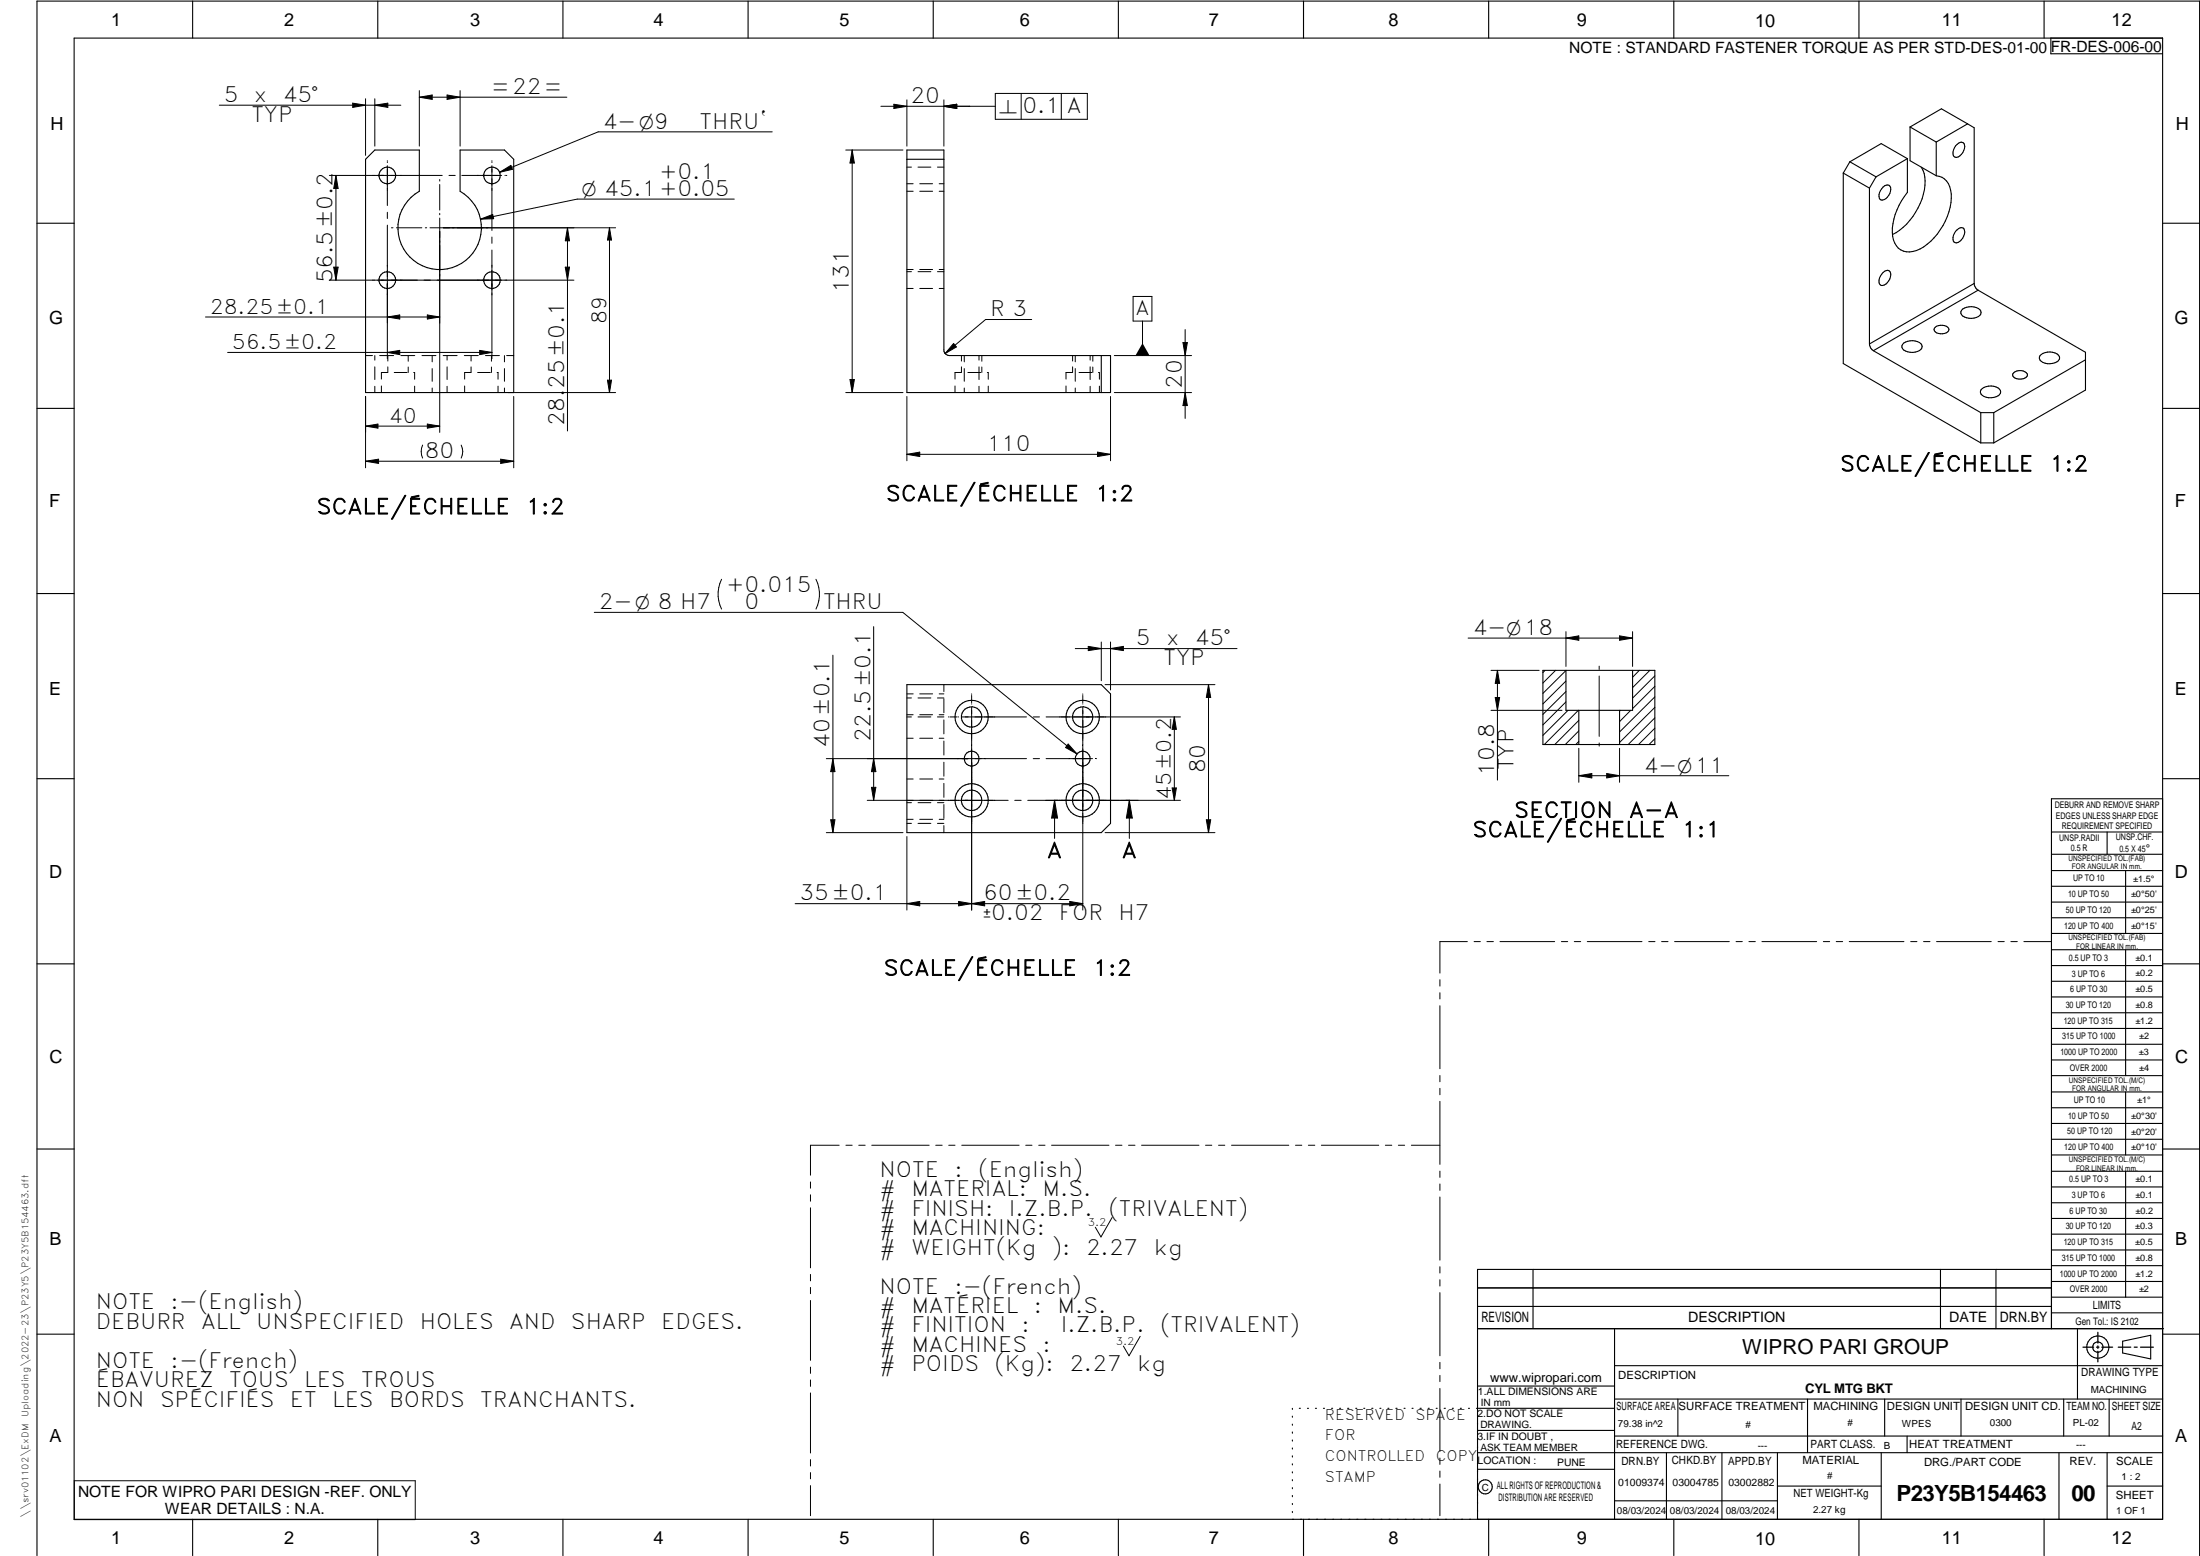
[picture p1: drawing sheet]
<svg xmlns="http://www.w3.org/2000/svg" width="594mm" height="420mm" viewBox="0 0 594 420" stroke-linecap="round" stroke-linejoin="round" font-family="sans-serif">
<g fill="none" stroke="#000" stroke-width=".3">
<path d="M20 10.3h564v400h-564zM52 .3v10M102 .3v10M152 .3v10M202 .3v10M252 .3v10M302 .3v10M352 .3v10M402 .3v10M452 .3v10M502 .3v10M552 .3v10"/>
<path d="M553.8 10.3v4.2h30.2M515.8 34.3l7.1 4.1M515.8 34.3v9.1l7.1 4.1M522.9 38.4v9.1M528.5 39a1.15 1.15 0 0 1 1.6-.5 1.15 1.15 0 0 1 .4 1.6l-.5 1.1a1.74 1.74 0 0 1-2.3 1.1 2.56 2.56 0 0 1 .8-3.3zM531.3 33.4l-7.1-4-8.4 4.9M531.3 33.4l-8.4 5M531.3 33.4l1.8 1.1v42M98.7 43l2.5-2.5h12v11.1a11.3 11.3 0 0 0-3.1 17.1 11.3 11.3 0 0 0 17.3 0 11.3 11.3 0 0 0-3.2-17.1v-11.1h12l2.5 2.5v63h-40zM244.9 40.5h10v54a1.46 1.46 0 0 0 1.5 1.5h43.5v10h-55zM244.9 43h10M497.7 46.7v51.5l37.2 21.4"/>
<path d="M497.7 46.7l7.1 4.1M499.5 43.7l-1.8 3M499.5 43.7l7.1 4.1M504.8 50.8v42.1M506.6 47.8l-1.8 3M508.5 50.5a1.15 1.15 0 0 1 1.6-.5 1.15 1.15 0 0 1 .4 1.6l-.5 1.1a1.82 1.82 0 0 1-2.3 1.1 2.62 2.62 0 0 1 .8-3.3zM515.1 42.8v9.1a15.8 15.8 0 0 0-3.8 12.9 4.4 4.4 0 0 0 6.2 2.8 16.8 16.8 0 0 0 9.3-12.9 6.3 6.3 0 0 0-2.4-6.8l-1.5-.4M515.1 42.8l-7.1-4-8.5 4.9M515.1 42.8l-8.5 5M518.8 45.2a10.1 10.1 0 0 1 .2 8.5 17.6 17.6 0 0 1-8 9.6M10 60.3h10M508.5 73.6a1.15 1.15 0 0 1 1.6-.5 1.15 1.15 0 0 1 .4 1.6l-.5 1.1a1.74 1.74 0 0 1-2.3 1.1 2.56 2.56 0 0 1 .8-3.3z"/>
<path d="M528.5 62.1a1.15 1.15 0 0 1 1.6-.5 1.15 1.15 0 0 1 .4 1.6l-.5 1.1a1.74 1.74 0 0 1-2.3 1.1 2.56 2.56 0 0 1 .8-3.3zM533.1 76.5l-28.3 16.4M533.1 76.5l.4 1.3 .7 .6M534.2 78.4l29 16.7v10.2l-24.8 14.3M534.2 78.4l-28.3 16.3M584 60.3h10M297.4 96v10M504.8 92.9l.4 1.2 .7 .6M505.9 94.7l29 16.7M514.1 92.6a3.8 3.8 0 0 1 4.9 .6 1.64 1.64 0 0 1-1.9 1.9h-1.3a1.92 1.92 0 0 1-2.2-1.7zM522.6 88.3a2.77 2.77 0 0 1 3.6 .3 1.35 1.35 0 0 1-1.7 1.5h-.5a1.35 1.35 0 0 1-1.7-1.5zM530 83.4a3.8 3.8 0 0 1 4.9 .6 1.64 1.64 0 0 1-1.8 1.9h-1.4a1.92 1.92 0 0 1-2.2-1.7z"/>
<path d="M551.2 95.7a3.7 3.7 0 0 1 4.9 .5 1.64 1.64 0 0 1-1.8 1.9 3.1 3.1 0 0 1-3.6-1.3l.2-.7zM563.2 97.2l-24.8 14.2M10 110.3h10M534.9 119.6h3.5M534.9 111.4v8.2M534.9 111.4h3.5M535 105.2a3.6 3.6 0 0 1 5.2 .2 1.64 1.64 0 0 1-1.8 1.9 3.1 3.1 0 0 1-3.6-1.3zM538.4 111.4v8.2M543.8 100.6a2.47 2.47 0 0 1 3.7 .6 2.39 2.39 0 0 1-3.7 .7 .73 .73 0 0 1 0-1.3zM584 110.3h10M10 160.3h10M584 160.3h10"/>
<path d="M244.9 184.9h52.5l2.5 2.5v34.9l-2.5 2.5h-52.5zM416.6 181h30.3v20h-30.3zM422.9 181v10.8h18v-10.8M426.3 191.8v9.2M437.3 191.8v9.2M10 210.3h10M584 215.7h-30v143.1M584 210.3h10M554 224.7h30M554 230.7h30M554 235.1h30M554 239.3h30"/>
<path d="M569 224.7v6M574 235.1v17M554 243.6h30M554 247.8h30M554 252.1h30M554 256.5h30M574 256.5v33.9M10 260.3h10M554 260.7h30M554 265h30M554 269.2h30M554 273.5h30"/>
<path d="M554 277.7h30M584 260.3h10M554 282h30M554 286.2h30M554 290.4h30M554 294.9h30M554 299.1h30M574 294.9v17M10 310.3h10M554 303.4h30M554 307.6h30M554 311.9h30"/>
<path d="M554 316.3h30M574 316.3v34M584 310.3h10M554 320.5h30M554 324.8h30M554 329h30M554 333.2h30M554 337.5h30M399 358.8h185.2M399 352.8h155M399 347.8h155M414 342.8v16"/>
<path d="M436 358.8v51.5M524 342.8v16M539 342.8v16M554 341.8h30M554 346h30M554 350.3h30M554 354.5h30M554 342.8h-155v67.5M561 358.8v19M10 360.3h10M399 374.3h37M436 377.8h148"/>
<path d="M453.1 377.8v10M488.1 377.8v14.5M508.9 377.8v10M529.5 377.8v10M557.3 377.8v10M569.5 377.8v10M573.2 362.2l7.6-1.6v6.3l-7.6-1.6zM584 368.8h-148M584 360.3h10M349 380.3v.3M349 382.4v.3M349 384.6v.3"/>
<path d="M349 386.7v.3M349 388.8v.3M349 391v.3M349 393.1v.3M349 395.3v.3M349 397.4v.3M349 399.5v.3M350.9 380.3h.2M353.1 380.3h.2M355.2 380.3h.3M357.4 380.3h.3M359.6 380.3h.3"/>
<path d="M361.7 380.3h.3M363.9 380.3h.3M366.1 380.3h.3M368.3 380.3h.2M370.4 380.3h.3M372.6 380.3h.3M374.8 380.3h.3M376.9 380.3h.4M379.1 380.3h.3M381.3 380.3h.3M383.4 380.3h.4M385.6 380.3h.3"/>
<path d="M387.8 380.3h.3M390 380.3h.3M392.2 380.3h.3M394.3 380.3h.3M396.5 380.3h.3M398.7 380.3h37.3M399 396.7h37M399 392.3h185M399 386.2h37M436 387.8h148M450 392.3v18M465 392.3v18"/>
<path d="M480 392.3v18M508 392.3v18M515 387.8v4.5M556 392.3v18M569 392.3v18M52 410.3v9.7M102 410.3v9.7M152 410.3v9.7M202 410.3v9.7M252 410.3v9.7M302 410.3v9.7M349 401.7v.3"/>
<path d="M349 403.8v.4M349 406v.3M349 408.1v.3M352 410.3v9.7M402 410.3v9.7M436 405.3h44M452 410.3v9.7M480 401.3h28M502 410.3v9.7M552 410.3v9.7M569 401.3h15M10 420v-419.7h584v419.7"/>
<circle cx="104.6" cy="47.4" r="2.25"/>
<circle cx="132.8" cy="47.4" r="2.23"/>
<circle cx="104.6" cy="75.6" r="2.26"/>
<circle cx="132.9" cy="75.6" r="2.25"/>
<circle cx="262.4" cy="193.6" r="4.5"/>
<circle cx="262.4" cy="193.6" r="2.76"/>
<circle cx="292.4" cy="193.6" r="2.75"/>
<circle cx="292.4" cy="193.6" r="4.5"/>
<circle cx="262.4" cy="216.1" r="4.5"/>
<circle cx="262.4" cy="204.9" r="2"/>
<circle cx="262.4" cy="216.1" r="2.76"/>
<circle cx="292.4" cy="216.1" r="4.5"/>
<circle cx="292.4" cy="204.9" r="2"/>
<circle cx="292.4" cy="216.1" r="2.76"/>
<circle cx="566.5" cy="363.7" r="1.39"/>
<circle cx="566.5" cy="363.8" r="3"/>
<circle cx="401.1" cy="401.5" r="1.9"/>
</g>
<g fill="none" stroke="#000" stroke-width=".27">
<path d="M59.2 28.4h49M95.2 27.9l3.5 .5-3.5 .6zM98.7 26.7v15.3M101.2 26.7v12.8M101.2 28.4l3.5-.5v1.1zM113.2 24.5v15M113.2 26.2h39.9M113.2 26.2l3.5-.5v1.1zM120.7 25.7l3.5 .5-3.5 .6zM124.2 24.5v15M208.5 35.6h-47l-26.6 10.9M237.9 28.7h30.9"/>
<path d="M241.4 28.2l3.5 .5-3.5 .6zM244.9 27v12.5M254.9 28.7l3.5-.5v1.1zM254.9 27v12.5M268.8 25.2h24.8v7h-24.8zM275.8 25.2v7M286.6 25.2v7M90.7 47.4v28.2M90.7 47.4l.6 3.5h-1.2zM104.6 43.4v.2M104.6 43.8v.1M104.6 44.7v10.8"/>
<path d="M104.6 57.3v1.7M118.7 48.5v.4M118.7 49.8v6.9M118.7 57.6v.4M118.7 58.9v57.9M119.4 47.4h-30.5M121.2 47.4h1.7M124.7 47.4h10.8M129.7 59.2l3.3-1.3 .3 1.2zM132.8 43.4v.2M132.8 43.8v.1M132.8 44.7v17.5"/>
<path d="M134.9 46.5l3.1-1.8 .4 1zM136.3 47.4h.2M136.7 47.4h.2M198.3 53.8h-42.4l-26.2 5.4M228.4 40.5h15.4M230.1 40.5l.6 3.5h-1.2zM230.1 40.5v65.5M244.9 45.1h1.2M244.9 49.6h1.7M244.9 51.6h1.7M247.9 45.1h3.5M248.4 49.6h3.4"/>
<path d="M248.4 51.6h3.4M253.1 45.1h1.8M253.6 49.6h1.3M253.6 51.6h1.3M88.9 75.6h66.1M90.1 72.1h1.2l-.6 3.5zM104.6 60.8v36.1M105.7 61.5h.4M107.1 61.5h6.8M114.8 61.5h.4M116.1 61.5h50.1M132.8 64v1.7"/>
<path d="M132.8 67.5v29.4M152.6 72.1h1.2l-.6 3.5zM153.2 61.5l.6 3.5h-1.2zM153.2 61.5v54.9M164.6 61.5v44.5M164.6 61.5l.5 3.3h-1.1zM244.9 73.4h1.2M244.9 72.8h1.7M244.9 77.9h1.7M247.9 73.4h3.5M248.4 72.8h3.4M248.4 77.9h3.4"/>
<path d="M253.1 73.4h1.8M253.6 72.8h1.3M253.6 77.9h1.3M55.5 85.6h63.2M61.5 95.2h71.3M98.7 96h1.9M101.2 96v1.2M101.2 99.1v3.4M102.5 96h3.8M104.6 95.2l3.3-.6v1.2zM104.6 85.6l3.3-.6v1.1zM104.7 99.1v1.5h-1.7v1.8"/>
<path d="M104.7 96v1.5M108.2 96h3.8M110.2 96v1.5M110.2 99.1v1.5M114 96h3.7M115.4 85l3.3 .6-3.3 .5zM116.7 96v1.7M116.7 99.5v3.5M119.7 96h3.7M120.7 96v1.2M120.7 99.1v3.4M125.4 96h3.8"/>
<path d="M127.2 99.1v1.5h-1.7v1.8M127.2 96v1.5M129.5 94.6l3.3 .6-3.3 .6zM131.1 96h3.8M132.7 96v1.5M132.7 99.1v1.5M136.2 96v1.7M136.2 99.5v3.5M136.8 96h1.9M257.5 92.8l.8 .9-3.1 1.8zM259.6 96v1.5M259.6 99.1v1.5"/>
<path d="M260.4 96v1.7M260.4 99.5v3.5M264.4 96v1.2M264.4 99.1v3.4M265.1 96v1.5M265.1 99.1v1.5M278.6 86.3h-12.5l-10.9 9.2M289.6 99.1v1.5h-1.7v1.8M289.6 96v1.5M290.4 96v1.7M290.4 99.5v3.5M294.4 96v1.2"/>
<path d="M294.4 99.1v3.4M295.1 96v1.5M295.1 99.1v1.5M300.9 96h20.9M306 80.1h5.1v6.6h-5.1zM308.5 86.7v9.3M319.4 92.5h1.2l-.6 3.5zM320 89v24M98.7 107v19.3M98.7 115.1l3.4-.6v1.1zM98.7 115.1h20M101.2 104.3v1.7"/>
<path d="M103 104.2v1.8M106.5 100.6h3.4M111.7 100.6h.3v1.8M112 104.3v1.7M115.4 114.5l3.3 .6-3.3 .5zM116.7 104.8v1.2M120.7 104.3v1.7M125.5 104.2v1.8M129 100.6h3.4M134.2 100.6h.3v1.8M134.5 104.3v1.7M136.2 104.8v1.2"/>
<path d="M137.2 106h29M138.7 107.1v19.2M164 102.7h1.1l-.5 3.3zM228.4 106h15.4M229.5 102.5h1.2l-.6 3.5zM244.9 107.1v17.3M257.9 104.2v1.8M259.6 100.6h-1.7v1.8M260.4 104.8v1.2M261.4 100.6h3.4M264.4 104.3v1.7M266.6 100.6h.3v1.8"/>
<path d="M266.9 104.3v1.7M287.9 104.2v1.8M290.4 104.8v1.2M291.4 100.6h3.4M294.4 104.3v1.7M296.6 100.6h.3v1.8M296.9 104.3v1.7M299.9 107.1v17.3M300.9 106h20.9M320 106l.6 3.5h-1.2zM98.7 124.5l3.5-.5v1.1zM98.7 124.5h40"/>
<path d="M114.1 120.2a4.2 4.2 0 0 0 0 3.5M124.5 120.2a3.9 3.9 0 0 1 0 3.5M135.2 124l3.5 .5-3.5 .6zM244.9 122.7l3.5-.6v1.2zM244.9 122.7h55M296.4 122.1l3.5 .6-3.5 .6zM194.9 156.4a9 9 0 0 0 0 8.1M220.3 156.4a9 9 0 0 1 0 8.1M160.5 165.4h83.3l47 38.2M224.9 176.9v47.9M235.9 169.2v46.9M290.4 175.1h43.6"/>
<path d="M293.9 174.5l3.5 .6-3.5 .6zM297.4 173.4v10.4M299.9 175.1l3.5-.6v1.2zM299.9 173.4v12.9M396.4 172.3h44.5M422.9 172.3l3.4-.6v1.2zM422.9 170.6v9.4M431.8 179.9v.9M437.3 171.7l3.6 .6-3.6 .6zM440.9 170.6v9.4M244.9 193.6h1.2M244.9 188.5h1.2"/>
<path d="M244.9 199.3h1.7M244.9 187.4h1.7M244.9 193h1.7M247.9 193.6h3.5M247.9 188.5h3.5M248.4 199.3h3.4M248.4 187.4h3.4M248.4 193h3.4M253.1 193.6h1.8M253.1 188.5h1.8M253.6 199.3h1.3M253.6 187.4h1.3"/>
<path d="M253.6 193h1.3M254.9 184.9v1.8M254.9 188.7v3.7M254.9 194.4v3.8M256.1 193.6h.1M256.5 193.6h2M258.8 193.6h.1M259.8 193.6h17.4M262.4 187.4v.1M262.4 187.8v1.9M262.4 190v.1M262.4 191v54.7"/>
<path d="M279 193.6h1.7M282.5 193.6h36.3M292.4 187.4v.1M292.4 187.8v1.9M292.4 190v.1M292.4 191v54.7M298.4 184.9h29.7M317.1 193.6l.6 3.3h-1.2zM317.1 193.6v22.5M326.3 184.9l.6 3.4h-1.2zM326.3 184.9v39.9M402.6 181h13"/>
<path d="M402.6 191.8h19.2M403.8 188.3h1.2l-.6 3.5zM404.4 181l.6 3.5h-1.2zM404.4 181v29.7M417.2 181l-.6 .6M420.1 181l-3.5 3.4M422.9 186.7l-6.3 6.2M422.9 189.5l-6.3 6.2M422.9 181.1l-6.3 6.1M422.9 183.9l-6.3 6.2M423.4 191.8l-6.8 6.8M426.2 191.8l-9.2 9.2"/>
<path d="M426.3 194.5l-6.4 6.5M426.3 197.4l-3.6 3.6M431.8 182.5v16.3M437.6 191.8l-.3 .2M440.3 191.8l-3 3.1M442.7 181l-1.8 1.9M445.5 181l-4.6 4.7M446.9 196.6l-4.4 4.4M446.9 182.5l-6 6M446.9 185.3l-6 6M446.9 193.8l-7.2 7.2M446.9 188.2l-9.6 9.5"/>
<path d="M446.9 191l-9.6 9.5M446.9 199.5l-1.6 1.5M224.9 204.9l.6 3.5h-1.2zM235.3 212.6h1.2l-.6 3.5zM235.9 204.9l.6 3.5h-1.2zM244.9 216.7h1.2M244.9 210.4h1.7M247.9 216.7h3.5M248.4 210.4h3.4M253.1 216.7h1.8M253.6 210.4h1.3M254.9 200.1v3.8"/>
<path d="M254.9 205.8v3.8M254.9 211.5v3.8M254.9 217.3v3.7M272.2 216.1h-38M274 216.1h1.8M277.2 204.9h-54.1M277.5 216.1h41.3M279 204.9h1.7M282.5 204.9h12.5M284.8 216.1l.8 4.8h-1.6zM284.8 216.1v10.3M288.5 200.9l2.3 2.7-3.1-1.8z"/>
<path d="M296 204.9h.1M305 216.1v10.3M305 216.1l.8 4.8h-1.6zM316.5 212.8h1.2l-.6 3.3zM426.3 200.2l-.8 .8M426.3 202.1v9.1M426.3 209.5h40.5M426.3 209.5l3.5-.6v1.2zM431.8 200.6v.9M433.9 208.9l3.4 .6-3.4 .6zM437.3 202.1v9.1M223.1 224.8h20.7"/>
<path d="M224.3 221.4h1.2l-.6 3.4zM244.9 222.3h1.2M244.9 221.2h1.7M244.9 225.9v19.8M247.9 222.3h3.5M248.4 221.2h3.4M253.1 222.3h1.8M253.6 221.2h1.3M254.9 222.9v1.9M298.4 224.8h29.7M325.7 221.4h1.2l-.6 3.4zM214.7 244h77.7"/>
<path d="M244.9 244l3.5-.6v1.2zM258.9 243.4v1.2l7-1.2v1.2zM288.9 243.4l3.5 .6-3.5 .6zM396.2 254.3h-7.4v8.5M398.1 254.3h1.6M401.5 254.3h1.8M405 254.3h14.8M421.6 254.3h1.7M425.1 254.3h1.7M428.6 254.3h14.8M445.2 254.3h1.7M448.7 254.3h1.7"/>
<path d="M452.2 254.3h14.8M468.8 254.3h1.7M472.3 254.3h1.7M475.8 254.3h14.8M492.4 254.3h1.7M495.8 254.3h1.8M499.4 254.3h14.7M516 254.3h1.6M519.4 254.3h1.8M522.9 254.3h14.8M539.5 254.3h1.7M543 254.3h1.7"/>
<path d="M546.5 254.3h7.4M388.8 264.5v1.8M388.8 268.1v1.6M388.8 271.6v17M388.8 290.4v1.7M388.8 293.9v1.7M388.8 297.4v17M218.9 319.2v1.6M226.6 309.2h-7.7v8.1M228.4 309.2h1.7M231.9 309.2h1.7M235.4 309.2h15.5"/>
<path d="M252.7 309.2h1.7M256.2 309.2h1.7M259.7 309.2h15.5M277 309.2h1.7M280.5 309.2h1.7M284 309.2h15.5M301.2 309.2h1.8M304.8 309.2h1.7M308.3 309.2h15.5M325.5 309.2h1.7M329.1 309.2h1.6M332.6 309.2h15.4"/>
<path d="M349.8 309.2h1.7M353.3 309.2h1.7M356.8 309.2h15.5M374.1 309.2h1.7M377.6 309.2h1.7M381.1 309.2h7.7M388.8 316.2v1.7M388.8 319.7v1.7M218.9 322.6v1.8M218.9 326.1v16.2M300.3 328.8l-3 5.2-1.5-2.6M388.8 323.2v17.1"/>
<path d="M218.9 344.1v1.8M218.9 347.6v1.7M218.9 351.2v16.1M388.8 342.1v1.6M388.8 345.6v1.7M388.8 349v17.1M218.9 369.1v1.7M218.9 372.6v1.8M218.9 376.1v16.2M307.9 360.8l-3 5.3-1.5-2.6M388.8 367.9v1.7M388.8 371.4v1.7"/>
<path d="M388.8 374.9v17M20.1 399.8h92v10.5h-92zM218.9 394.1v1.8M218.9 397.6v1.7M388.8 393.7v1.7M388.8 397.2v1.7M218.9 401.2v8.1M388.8 400.7v8.6"/>
</g>
<path d="M566.5 359.7v3M562.5 363.8h2.9M566.1 363.8h.7M566.5 363.4v.7M566.5 364.9v2.8M567.6 363.8h2.9M572 363.8h3.4M576.3 363.8h.8M578 363.8h3.5" fill="none" stroke="#000" stroke-width=".34"/>
<g fill="#000">
<path d="M95.2 27.9l3.5 .5-3.5 .6zM101.2 28.4l3.5-.5v1.1zM113.2 26.2l3.5-.5v1.1zM120.7 25.7l3.5 .5-3.5 .6zM241.4 28.2l3.5 .5-3.5 .6zM254.9 28.7l3.5-.5v1.1zM90.7 47.4l.6 3.5h-1.2zM129.7 59.2l3.3-1.3 .3 1.2zM134.9 46.5l3.1-1.8 .4 1zM230.1 40.5l.6 3.5h-1.2zM90.1 72.1h1.2l-.6 3.5zM153.2 61.5l.6 3.5h-1.2z"/>
<path d="M152.6 72.1h1.2l-.6 3.5zM164.6 61.5l.5 3.3h-1.1zM104.6 95.2l3.3-.6v1.2zM104.6 85.6l3.3-.6v1.1zM115.4 85l3.3 .6-3.3 .5zM129.5 94.6l3.3 .6-3.3 .6zM257.5 92.8l.8 .9-3.1 1.8zM308.5 92.7l1.9 3.3h-3.8zM319.4 92.5h1.2l-.6 3.5zM98.7 115.1l3.4-.6v1.1zM115.4 114.5l3.3 .6-3.3 .5zM164 102.7h1.1l-.5 3.3z"/>
<path d="M229.5 102.5h1.2l-.6 3.5zM320 106l.6 3.5h-1.2zM98.7 124.5l3.5-.5v1.1zM135.2 124l3.5 .5-3.5 .6zM244.9 122.7l3.5-.6v1.2zM296.4 122.1l3.5 .6-3.5 .6zM293.9 174.5l3.5 .6-3.5 .6zM299.9 175.1l3.5-.6v1.2zM422.9 172.3l3.4-.6v1.2zM437.3 171.7l3.6 .6-3.6 .6zM317.1 193.6l.6 3.3h-1.2zM326.3 184.9l.6 3.4h-1.2z"/>
<path d="M404.4 181l.6 3.5h-1.2zM403.8 188.3h1.2l-.6 3.5zM224.9 204.9l.6 3.5h-1.2zM235.9 204.9l.6 3.5h-1.2zM235.3 212.6h1.2l-.6 3.5zM288.5 200.9l2.3 2.7-3.1-1.8zM316.5 212.8h1.2l-.6 3.3zM426.3 209.5l3.5-.6v1.2zM433.9 208.9l3.4 .6-3.4 .6zM224.3 221.4h1.2l-.6 3.4zM284.8 216.1l.8 4.8h-1.6zM305 216.1l.8 4.8h-1.6z"/>
<path d="M325.7 221.4h1.2l-.6 3.4zM244.9 244l3.5-.6v1.2zM258.9 243.4l3.5 .6-3.5 .6zM262.4 244l3.5-.6v1.2zM288.9 243.4l3.5 .6-3.5 .6z"/>
</g>
<g font-size="6">
<text x="512.1" y="405.2">P23Y5B154463</text>
<text x="559.4" y="405.2">00</text>
</g>
<g font-size="5.7">
<text x="60.4" y="27.6">5</text>
<text x="68.6" y="27.6">x</text>
<text x="76.4" y="27.6">45°</text>
<text x="132.6" y="25.4">=22=</text>
<text x="245.9" y="27.9">20</text>
<text x="67.9" y="32.8">TYP</text>
<text x="162.8" y="34.8">4-O9</text>
<text x="188.9" y="34.8">THRU`</text>
<text x="276.1" y="30.5">0.1 A</text>
<text x="178" y="48.3">+0.1</text>
<text x="89.8" y="76.5" transform="rotate(-90 89.8 76.5)">56.5±0.2</text>
<text x="229.2" y="79.2" transform="rotate(-90 229.2 79.2)">131</text>
<text x="267.4" y="85.4">R 3</text>
<text x="319.1" y="104.9" transform="rotate(-90 319.1 104.9)">20</text>
<text x="152.4" y="115.1" transform="rotate(-90 152.4 115.1)">28.25±0.1</text>
<text x="114.8" y="123.7">80</text>
<text x="266.4" y="121.8">110</text>
<text x="496.9" y="127.3">SCALE/ÉCHELLE</text>
<text x="553.5" y="127.3">1:2</text>
<text x="239.2" y="135.3">SCALE/ÉCHELLE</text>
<text x="295.8" y="135.3">1:2</text>
<text x="85.5" y="138.8">SCALE/ÉCHELLE</text>
<text x="142" y="138.8">1:2</text>
<text x="196.1" y="159.9">+0.015</text>
<text x="161.7" y="164.5">2-O 8 H7</text>
<text x="201" y="164.5">0</text>
<text x="222.2" y="164.5">THRU</text>
<text x="397.7" y="171.4">4-O18</text>
<text x="306.7" y="174.2">5</text>
<text x="314.2" y="179.5">TYP</text>
<text x="314.9" y="174.2">x</text>
<text x="322.7" y="174.2">45°</text>
<text x="224" y="201.9" transform="rotate(-90 224 201.9)">40±0.1</text>
<text x="235" y="200.4" transform="rotate(-90 235 200.4)">22.5±0.1</text>
<text x="325.5" y="208.8" transform="rotate(-90 325.5 208.8)">80</text>
<text x="403.5" y="209.4" transform="rotate(-90 403.5 209.4)">10.8</text>
<text x="408.7" y="207.9" transform="rotate(-90 408.7 207.9)">TYP</text>
<text x="443.9" y="208.6">4-O11</text>
<text x="408.9" y="220.8">SECTION</text>
<text x="439.9" y="220.8">A-A</text>
<text x="397.6" y="226">SCALE/ÉCHELLE</text>
<text x="454.2" y="226">1:1</text>
<text x="282.7" y="231.6">A</text>
<text x="302.9" y="231.6">A</text>
<text x="215.9" y="243.1">35±0.1</text>
<text x="265.5" y="243.1">60±0.2</text>
<text x="286" y="248.4">FOR</text>
<text x="302.1" y="248.4">H7</text>
<text x="238.6" y="263.4">SCALE/ÉCHELLE</text>
<text x="295.2" y="263.4">1:2</text>
<text x="237.5" y="317.8">NOTE</text>
<text x="257.7" y="317.8">:</text>
<text x="264.1" y="317.8">(English)</text>
<text x="237.5" y="323">#</text>
<text x="246.1" y="323">MATERIAL:</text>
<text x="281.5" y="323">M.S.</text>
<text x="237.5" y="328.3">#</text>
<text x="246.1" y="328.3">FINISH:</text>
<text x="272.4" y="328.3">I.Z.B.P.</text>
<text x="299.3" y="328.3">(TRIVALENT)</text>
<text x="237.5" y="333.5">#</text>
<text x="246.1" y="333.5">MACHINING:</text>
<text x="237.5" y="338.8">#</text>
<text x="246.1" y="338.8">WEIGHT(Kg</text>
<text x="284" y="338.8">):</text>
<text x="293.3" y="338.8">2.27</text>
<text x="311.6" y="338.8">kg</text>
<text x="25.9" y="353.6">NOTE</text>
<text x="46" y="353.6">:-(English)</text>
<text x="237.5" y="349.3">NOTE</text>
<text x="257.7" y="349.3">:-(French)</text>
<text x="25.9" y="358.8">DEBURR</text>
<text x="54.3" y="358.8">ALL</text>
<text x="69.2" y="358.8">UNSPECIFIED</text>
<text x="113.3" y="358.8">HOLES</text>
<text x="137.5" y="358.8">AND</text>
<text x="154.2" y="358.8">SHARP</text>
<text x="178.6" y="358.8">EDGES.</text>
<text x="237.5" y="354.5">#</text>
<text x="237.5" y="359.8">#</text>
<text x="246.1" y="359.8">FINITION</text>
<text x="246.1" y="354.5">MATÉRIEL</text>
<text x="275.8" y="359.8">:</text>
<text x="279.2" y="354.5">:</text>
<text x="285.6" y="354.5">M.S.</text>
<text x="286.4" y="359.8">I.Z.B.P.</text>
<text x="313.3" y="359.8">(TRIVALENT)</text>
<text x="237.5" y="365">#</text>
<text x="246.1" y="365">MACHINES</text>
<text x="281.5" y="365">:</text>
<text x="25.9" y="369.3">NOTE</text>
<text x="46.1" y="369.3">:-(French)</text>
<text x="237.5" y="370.3">#</text>
<text x="246.1" y="370.3">POIDS</text>
<text x="268.5" y="370.3">(Kg):</text>
<text x="288.8" y="370.3">2.27</text>
<text x="307.1" y="370.3">kg</text>
<text x="25.9" y="374.6">ÉBAVUREZ</text>
<text x="61.9" y="374.6">TOUS</text>
<text x="82.2" y="374.6">LES</text>
<text x="97.5" y="374.6">TROUS</text>
<text x="25.9" y="379.8">NON</text>
<text x="43.2" y="379.8">SPÉCIFIÉS</text>
<text x="78.3" y="379.8">ET</text>
<text x="89.7" y="379.8">LES</text>
<text x="105.1" y="379.8">BORDS</text>
<text x="129.7" y="379.8">TRANCHANTS.</text>
</g>
<text font-size="5.6" x="470.5" y="365.5">WIPRO PARI GROUP</text>
<g font-size="5.4">
<text x="269.8" y="30.5">n</text>
<text x="157.1" y="52.9">O 45.1+0.05</text>
<text x="56.7" y="84.8">28.25±0.1</text>
<text x="163.7" y="87.5" transform="rotate(-90 163.7 87.5)">89</text>
<text x="306.7" y="85">A</text>
<text x="62.6" y="94.4">56.5±0.2</text>
<text x="105" y="114.3">40</text>
<text x="316.3" y="216.1" transform="rotate(-90 316.3 216.1)">45±0.2</text>
<text x="265.5" y="248.4">u0.02</text>
</g>
<g font-size="4.9">
<text x="30" y="6.9">1</text>
<text x="76.7" y="6.9">2</text>
<text x="127" y="6.9">3</text>
<text x="176.5" y="6.9">4</text>
<text x="226.7" y="6.9">5</text>
<text x="275.4" y="6.9">6</text>
<text x="326.4" y="6.9">7</text>
<text x="375" y="6.9">8</text>
<text x="425.8" y="6.9">9</text>
<text x="473.9" y="7.3">10</text>
<text x="524.3" y="6.9">11</text>
<text x="570.2" y="6.9">12</text>
<text x="13.6" y="35.1">H</text>
<text x="587.6" y="35.1">H</text>
<text x="13.2" y="87.5">G</text>
<text x="587.2" y="87.5">G</text>
<text x="13.2" y="137">F</text>
<text x="587.2" y="137">F</text>
<text x="13.2" y="187.6">E</text>
<text x="587.2" y="187.6">E</text>
<text x="13.2" y="237">D</text>
<text x="587.2" y="237">D</text>
<text x="13.4" y="287.1">C</text>
<text x="587.4" y="287.1">C</text>
<text x="13.4" y="336.2">B</text>
<text x="587.4" y="336.2">B</text>
<text x="13.4" y="389.3">A</text>
<text x="587.4" y="389.3">A</text>
<text x="30" y="416.9">1</text>
<text x="76.7" y="416.9">2</text>
<text x="127" y="416.9">3</text>
<text x="176.5" y="416.9">4</text>
<text x="226.7" y="416.9">5</text>
<text x="275.4" y="416.9">6</text>
<text x="326.4" y="416.9">7</text>
<text x="375" y="416.9">8</text>
<text x="425.8" y="416.9">9</text>
<text x="473.9" y="417.3">10</text>
<text x="524.3" y="416.9">11</text>
<text x="570.2" y="416.9">12</text>
</g>
<g font-size="4.2">
<text x="423.7" y="14.3">NOTE : STANDARD FASTENER TORQUE AS PER STD-DES-01-00</text>
<text x="553.8" y="14">FR-DES-006-00</text>
<text x="21.1" y="404.3">NOTE FOR WIPRO PARI DESIGN -REF. ONLY</text>
<text x="44.5" y="408.8">WEAR DETAILS : N.A.</text>
</g>
<g font-size="3.9">
<text x="400" y="357.1">REVISION</text>
<text x="455.9" y="357.1">DESCRIPTION</text>
<text x="526.4" y="357.1">DATE</text>
<text x="540" y="357.1">DRN.BY</text>
<text x="357.8" y="383.3">RESERVED</text>
<text x="382.3" y="383.3">SPACE</text>
<text x="357.8" y="388.9">FOR</text>
<text x="357.8" y="394.5">CONTROLLED</text>
<text x="387.8" y="394.5">COPY</text>
<text x="357.8" y="400">STAMP</text>
</g>
<text font-size="3.6" x="487.5" y="376.1">CYL MTG BKT</text>
<text font-size="3.5" x="402.4" y="373.3">www.wipropari.com</text>
<g font-size="3.1">
<text x="565.1" y="353.5">LIMITS</text>
<text x="562" y="371.7">DRAWING TYPE</text>
<text x="437" y="372.3">DESCRIPTION</text>
<text x="436.5" y="380.8">SURFACE AREA</text>
<text x="453.3" y="380.8">SURFACE TREATMENT</text>
<text x="489.7" y="380.8">MACHINING</text>
<text x="509.5" y="380.8">DESIGN UNIT</text>
<text x="530.6" y="380.8">DESIGN UNIT CD.</text>
<text x="558" y="380.6">TEAM NO.</text>
<text x="570.3" y="380.7">SHEET SIZE</text>
<text x="575.6" y="386.1">A2</text>
<text x="436.4" y="391.1">REFERENCE DWG.</text>
<text x="437.8" y="395.5">DRN.BY</text>
<text x="451.4" y="395.4">CHKD.BY</text>
<text x="466.6" y="395.5">APPD.BY</text>
<text x="486.7" y="395.4">MATERIAL</text>
<text x="488.9" y="390.9">PART CLASS.</text>
<text x="515.6" y="390.9">HEAT TREATMENT</text>
<text x="519.6" y="395.9">DRG./PART CODE</text>
<text x="558.9" y="395.5">REV.</text>
<text x="571.4" y="395.6">SCALE</text>
<text x="484.3" y="404.2">NET WEIGHT-Kg</text>
<text x="571.4" y="404.7">SHEET</text>
</g>
<text font-size="3" x="579.5" y="230.1">°</text>
<g font-size="2.8">
<text x="293.7" y="331">3.2</text>
<text x="560.4" y="357.7">Gen Tol.: IS 2102</text>
<text x="301.3" y="363.1">3.2</text>
<text x="399.1" y="376.6">1.ALL DIMENSIONS ARE</text>
<text x="399" y="382.7">2.DO NOT SCALE</text>
<text x="399" y="388.7">3.IF IN DOUBT ,</text>
<text x="399" y="395.4">LOCATION :</text>
<text x="420.5" y="396">PUNE</text>
<text x="404.2" y="402">ALL RIGHTS OF REPRODUCTION &amp;</text>
<text x="437" y="401.2">01009374</text>
<text x="451.6" y="401.2">03004785</text>
<text x="466.7" y="401.2">03002882</text>
<text x="404.7" y="405.4">DISTRIBUTION ARE RESERVED</text>
</g>
<g font-size="2.7">
<text x="564.6" y="376.2">MACHINING</text>
<text x="399.9" y="379.7">IN mm</text>
<text x="399.7" y="385.7">DRAWING.</text>
<text x="436.9" y="385.4">79.38 in^2</text>
<text x="471.4" y="385.5">#</text>
<text x="498.9" y="385">#</text>
<text x="513.6" y="385.3">WPES</text>
<text x="537.3" y="385.1">0300</text>
<text x="559.7" y="385.1">PL-02</text>
<text x="399.7" y="391.8">ASK TEAM MEMBER</text>
<text x="474.6" y="391.2">---</text>
<text x="508.7" y="391.2">B</text>
<text x="560.6" y="391.1">---</text>
<text x="493.4" y="399.5">#</text>
<text x="572.8" y="399.7">1 : 2</text>
<text x="400.1" y="402.5">C</text>
<text x="436.6" y="408.7">08/03/2024</text>
<text x="450.9" y="408.8">08/03/2024</text>
<text x="466" y="408.9">08/03/2024</text>
<text x="489.6" y="408.5">2.27 kg</text>
<text x="571.4" y="408.7">1 OF 1</text>
</g>
<g font-size="2.5">
<text x="554.9" y="218.3">DEBURR AND REMOVE SHARP</text>
<text x="555.2" y="221">EDGES UNLESS SHARP EDGE</text>
<text x="556.1" y="227.1">UNSP.RADII</text>
<text x="556.8" y="223.8">REQUIREMENT SPECIFIED</text>
<text x="571.4" y="226.9">UNSP.CHF.</text>
<text x="559.2" y="229.9">0.5 R</text>
<text x="572.3" y="230.1">0.5 X 45</text>
<text x="559.8" y="238">UP TO 10</text>
<text x="576.1" y="238.1">±1.5°</text>
<text x="558.5" y="242.2">10 UP TO 50</text>
<text x="575.5" y="242.3">±0°50'</text>
<text x="557.4" y="250.7">120 UP TO 400</text>
<text x="557.9" y="246.5">50 UP TO 120</text>
<text x="575.5" y="250.7">±0°15'</text>
<text x="575.5" y="246.5">±0°25'</text>
<text x="558.7" y="259.4">0.5 UP TO 3</text>
<text x="559.5" y="263.7">3 UP TO 6</text>
<text x="576.6" y="263.6">±0.2</text>
<text x="576.6" y="259.4">±0.1</text>
<text x="559" y="267.9">6 UP TO 30</text>
<text x="576.6" y="267.9">±0.5</text>
<text x="557.8" y="272.2">30 UP TO 120</text>
<text x="576.6" y="272.2">±0.8</text>
<text x="556.9" y="280.7">315 UP TO 1000</text>
<text x="557.3" y="276.4">120 UP TO 315</text>
<text x="576.6" y="276.4">±1.2</text>
<text x="577.7" y="280.7">±2</text>
<text x="556.4" y="284.9">1000 UP TO 2000</text>
<text x="577.6" y="284.9">±3</text>
<text x="558.9" y="289.2">OVER 2000</text>
<text x="577.7" y="289.3">±4</text>
<text x="560" y="297.9">UP TO 10</text>
<text x="577.1" y="297.9">±1°</text>
<text x="558.5" y="302.1">10 UP TO 50</text>
<text x="575.5" y="302.1">±0°30'</text>
<text x="557.4" y="310.6">120 UP TO 400</text>
<text x="558.2" y="306.3">50 UP TO 120</text>
<text x="575.5" y="310.6">±0°10'</text>
<text x="575.5" y="306.4">±0°20'</text>
<text x="558.8" y="319.2">0.5 UP TO 3</text>
<text x="559.4" y="323.4">3 UP TO 6</text>
<text x="576.6" y="319.2">±0.1</text>
<text x="576.6" y="323.5">±0.1</text>
<text x="558.9" y="327.7">6 UP TO 30</text>
<text x="576.7" y="327.7">±0.2</text>
<text x="557.8" y="332">30 UP TO 120</text>
<text x="576.6" y="332">±0.3</text>
<text x="556.8" y="340.5">315 UP TO 1000</text>
<text x="557.3" y="336.3">120 UP TO 315</text>
<text x="576.6" y="336.3">±0.5</text>
<text x="576.6" y="340.5">±0.8</text>
<text x="556.2" y="344.7">1000 UP TO 2000</text>
<text x="576.6" y="344.7">±1.2</text>
<text x="558.9" y="349">OVER 2000</text>
<text x="577.6" y="349">±2</text>
</g>
<g font-size="2.4">
<text x="7.7" y="382.7" transform="rotate(-90 7.7 382.7)">Uploading\2022-23\P23Y5\P23Y5B154463.dft</text>
<text x="7.7" y="409.8" transform="rotate(-90 7.7 409.8)">\\srv01102\ExDM</text>
</g>
<g font-size="2.1">
<text x="558.5" y="232.4">UNSPECIFIED TOL.(FAB)</text>
<text x="559.5" y="234.7">FOR ANGULAR IN mm.</text>
<text x="558.6" y="253.9">UNSPECIFIED TOL.(FAB)</text>
<text x="560.7" y="256.3">FOR LINEAR IN mm.</text>
<text x="558.7" y="292.3">UNSPECIFIED TOL.(M/C)</text>
<text x="559.6" y="294.7">FOR ANGULAR IN mm.</text>
<text x="558.7" y="313.7">UNSPECIFIED TOL.(M/C)</text>
<text x="560.6" y="316.1">FOR LINEAR IN mm.</text>
</g>
</svg>
